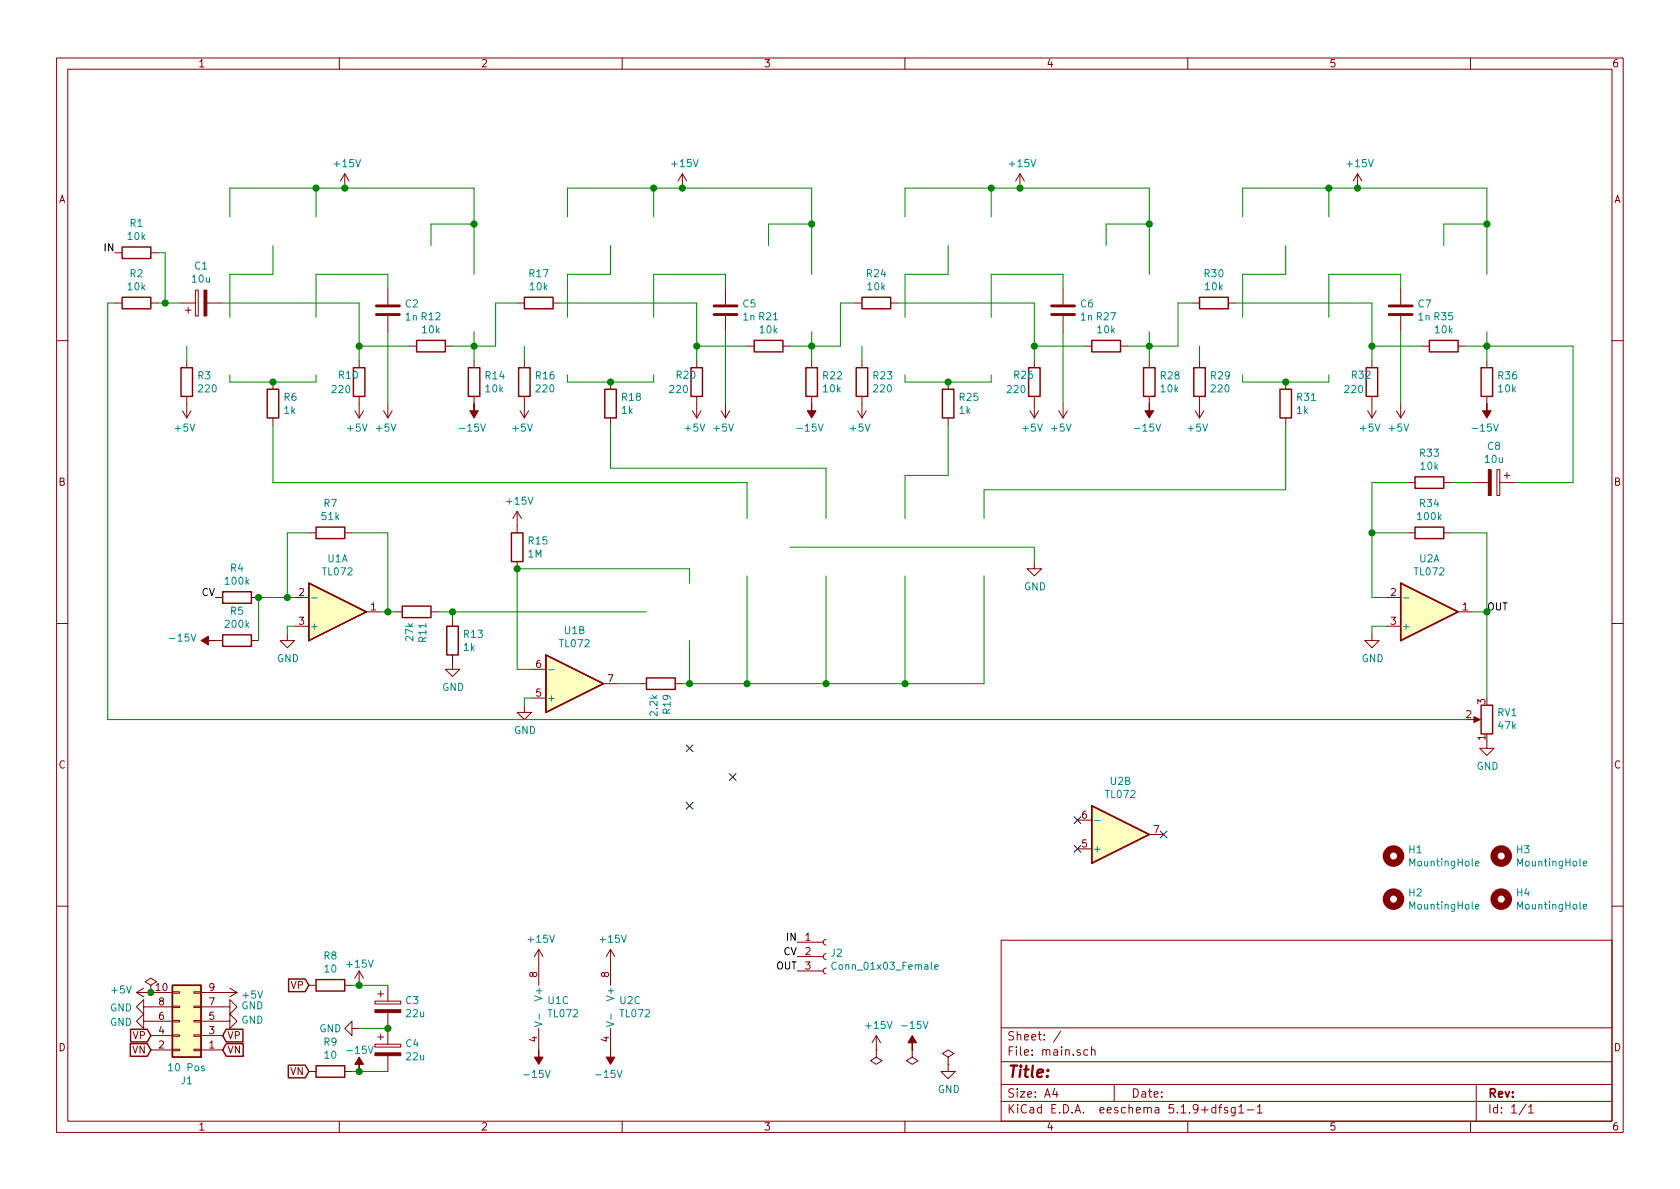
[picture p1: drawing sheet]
<svg xmlns="http://www.w3.org/2000/svg" width="297mm" height="210mm" viewBox="0 0 297 210" stroke-linecap="round" stroke-linejoin="round" font-family="sans-serif">
<g fill="none" stroke="#840000" stroke-width=".18">
<path d="M10 10.3h277v189.9h-277zM12 12.2h273v186.1h-273zM60 10.3v1.9M110 10.3v1.9M160 10.3v1.9M210 10.3v1.9M260 10.3v1.9M61 30.7l-.8 1.3M61 30.7v2.6M61 30.7l.7 1.3M120.6 30.7l-.7 1.3M120.6 30.7v2.6"/>
<path d="M120.6 30.7l.8 1.3M180.3 30.7l-.7 1.3M180.3 30.7v2.6M180.3 30.7l.8 1.3M240 30.7l-.7 1.3M240 30.7v2.6M240 30.7l.8 1.3M20.3 53.6h1.3M20.3 44.7h1.3M26.7 53.6h1.2M26.7 44.7h1.2M31.7 53.6h2.8"/>
<path d="M32.8 54.9h1M33.3 54.4v1M34.5 51.3h.6v4.6h-.6zM36.6 53.6h2.8M68.6 51v2.8M68.6 55.9v2.8M91.4 53.6h1.3M97.8 53.6h1.3M128.3 51v2.8M128.3 55.9v2.8M151.1 53.6h1.3M157.5 53.6h1.2"/>
<path d="M188 51v2.8M188 55.9v2.8M210.8 53.6h1.3M217.2 53.6h1.2M247.6 51v2.8M247.6 55.9v2.8M10 60.2h2M32.3 72.6l.7 1.3M33 63.7v1.3M33 70.1v3.8M33.8 72.6l-.8 1.3M48.3 67.6v1.2"/>
<path d="M48.3 73.9v1.3M62.7 72.6l.8 1.3M63.5 63.7v1.3M63.5 70.1v3.8M64.3 72.6l-.8 1.3M67.8 72.6l.8 1.3M68.6 71.4v2.5M69.3 72.6l-.7 1.3M72.4 61.2h1.3M78.7 61.2h1.3M83.8 63.7v1.3M83.8 70.1v1.3"/>
<path d="M91.9 72.6l.8 1.3M92.7 63.7v1.3M92.7 70.1v3.8M93.5 72.6l-.8 1.3M107.9 67.6v1.2M107.9 73.9v1.3M122.4 72.6l.8 1.3M123.2 63.7v1.3M123.2 70.1v3.8M124 72.6l-.8 1.3M127.5 72.6l.8 1.3M128.3 71.4v2.5"/>
<path d="M129 72.6l-.7 1.3M132.1 61.2h1.2M138.4 61.2h1.3M143.5 63.7v1.3M143.5 70.1v1.3M151.6 72.6l.8 1.3M152.4 63.7v1.3M152.4 70.1v3.8M153.2 72.6l-.8 1.3M167.6 67.6v1.2M167.6 73.9v1.3M182.1 72.6l.8 1.3"/>
<path d="M182.9 63.7v1.3M182.9 70.1v3.8M183.6 72.6l-.7 1.3M187.2 72.6l.8 1.3M188 71.4v2.5M188.7 72.6l-.7 1.3M191.8 61.2h1.2M198.1 61.2h1.3M203.2 63.7v1.3M203.2 70.1v1.3M211.3 72.6l.8 1.3M212.1 63.7v1.3"/>
<path d="M212.1 70.1v3.8M212.9 72.6l-.8 1.3M227.3 67.6v1.2M227.3 73.9v1.3M241.8 72.6l.8 1.3M242.6 63.7v1.3M242.6 70.1v3.8M243.3 72.6l-.7 1.3M246.9 72.6l.7 1.3M247.6 71.4v2.5M248.4 72.6l-.8 1.3M251.5 61.2h1.2"/>
<path d="M257.8 61.2h1.3M262.9 63.7v1.3M262.9 70.1v1.3M285 60.2h2M54.6 94.2h1.3M61 94.2h1.2M91.4 90.4v3.8M91.4 99.3v1.3M91.4 90.4l-.7 1.3M91.4 90.4l.8 1.3M182.9 99.3v1.3h1.2l-1.2 1.2-1.3-1.2h1.3M248.9 94.2h1.3"/>
<path d="M248.9 85.3h1.3M255.3 94.2h1.2M255.3 85.3h1.2M260.3 85.3h2.8M264.7 83.1h.5v4.5h-.5zM265.2 85.3h2.8M265.9 84.1h1.1M266.4 83.6v1M10 110.3h2M38.1 113.3h1.3M38.1 105.7h1.3M44.4 113.3h1.3"/>
<path d="M44.4 105.7h1.3M50.8 112v1.3h1.3l-1.3 1.2-1.3-1.2h1.3M52.1 105.7h2.5M52.1 110.7h2.5M64.8 108.2h2.5M69.8 108.2h1.3M76.2 108.2h1.3M80 115.8v2.6h1.3l-1.3 1.2-1.3-1.2h1.3M80 109.5v1.2M94 118.4h2.5M242.6 112v1.3h1.2l-1.2 1.2-1.3-1.2h1.3M245.1 105.7h2.5"/>
<path d="M245.1 110.7h2.5M257.8 108.2h2.5M285 110.3h2M92.7 124.7v1.3h1.3l-1.3 1.2-1.3-1.2h1.3M94 123.4h2.5M106.7 120.9h2.5M113 120.9h1.3M119.4 120.9h1.2M260.3 127.2h1.1M262.9 131.1v1.2h1.3l-1.3 1.3-1.3-1.3h1.3M190.5 150.1h2.5M190.5 145h2.5"/>
<path d="M203.2 147.6h2.5M10 160.2h2M24.1 175.5h6.4M24.1 175.5l1.3 .8M25.4 178v-1.2l-1.3 1.2 1.3 1.3v-1.3h5.1M25.4 174.7l-1.3 .8M26.7 174.2l1-.6-1-.6-1 .6 1 .6v1.3M26.7 175.5h.1M30.5 175.4h1.2v.2h-1.2zM30.5 177.9h1.2v.3h-1.2zM34.3 175.4h1.3v.2h-1.3zM34.3 177.9h1.3v.3h-1.3z"/>
<path d="M35.6 178h5v-1.2l1.3 1.2-1.3 1.3v-1.3M35.6 175.5h6.3M40.6 174.7l1.3 .8M41.9 175.5l-1.3 .8M54.6 174.2h1.3M61 174.2h1.2M63.5 171.7l-.8 1.3M63.5 171.7v2.5M63.5 171.7l.8 1.3M66.3 177h4.6v.5h-4.6zM66.8 175.8h1M67.3 175.3v1"/>
<path d="M68.6 174.2v2.8M68.6 179.1v5.6M95.2 167.9l-.7 1.3M95.2 167.9v6.3M95.2 167.9l.8 1.3M107.9 167.9l-.7 1.3M107.9 167.9v6.3M107.9 167.9l.8 1.3M141 171.7h4.5M141 169.2h4.5M141 166.6h4.5M146 171.2l-.3 .1-.2 .3 .1 .4 .4 .2"/>
<path d="M146 168.7l-.3 .1-.2 .3 .1 .4 .4 .2M146 166.1l-.3 .1-.2 .3 .1 .4 .4 .2M177 166.3h108v32h-108zM285 160.2h2M25.4 180.6v-1.3l-1.3 1.3 1.3 1.3v-1.3h5.1M26.7 185.7h3.8M26.7 183.1h3.8M30.5 183h1.2v.3h-1.2zM30.5 185.5h1.2v.3h-1.2zM30.5 180.5h1.2v.2h-1.2zM34.3 183h1.3v.3h-1.3zM34.3 185.5h1.3v.3h-1.3z"/>
<path d="M34.3 180.5h1.3v.2h-1.3zM35.6 180.6h5v-1.3l1.3 1.3-1.3 1.3v-1.3M35.6 185.7h3.8M35.6 183.1h3.8M54.6 189.5h1.3M60 198.3v1.9M61 189.5h1.2M62.2 181.9v-1.3l-1.2 1.3 1.2 1.2v-1.2h1.3M66.3 184.7h4.6v.5h-4.6zM66.8 183.4h1M67.3 182.9v1M68.6 186.7v2.8"/>
<path d="M95.2 181.9v3.8M107.9 181.9v3.8M110 198.3v1.9M154.9 185.7v1.2l1.1 .7-1.1 .6-1-.6 1-.7M154.9 185.7h.1M154.9 183.1l-.7 1.3M154.9 183.1v2.6M154.9 183.1l.8 1.3M160 198.3v1.9M161.3 185.7v1.2l1 .7-1 .6-1-.6 1-.7M161.3 185.7h.1M167.6 186.9l1.1-.6-1.1-.6-1 .6 1 .6v1.3"/>
<path d="M167.6 188.2h.1M167.6 188.2v1.3h1.3l-1.3 1.2-1.2-1.2h1.2M177 194.8h108M177 191.8h108M177 187.8h108M177 181.8h108M186.5 192.5l-.4 1h1M186.8 193v1M187.6 182.3l-1.3 2M192.3 185.7l-.4-.1-.3 .3 .1 .6 .2 .1 .4-.1M193 185.7l.2-.1 .3 .1 .1 .9M193 185.1v1.5"/>
<path d="M197 191.8v3M210 198.3v1.9M215 195.9l-.5-.1-.3 .3 .1 .6 .2 .1 .5-.1M215 195.3v1.5M215.5 195.8h.5M216 195.3l-.3 .2v1.3M217 195.9l-.3-.1-.2 .2v.3l.5 .1v.3h-.5M218.4 195.8v1.2l-.3 .3h-.3M218.4 195.9l-.4-.1-.3 .3 .1 .6h.6M219 195.8l.5-.5v1.5M219 196.8h.9M220.5 196.3h1.2"/>
<path d="M222.3 195.8l.4-.5v1.5M222.3 196.8h.9M260 198.3v1.9M261 191.8v6.5M269.8 195.2l-1.2 2M270.3 195.8l.4-.5v1.5M270.3 196.8h.8"/>
</g>
<g fill="#840000" stroke="#840000" stroke-width=".18">
<path d="M36.1 51.3h.5v4.6h-.5z"/>
<path d="M107.9 185.7v1.2h.8l-.8 1.3-.7-1.3h.7z"/>
<path d="M95.2 185.7v1.2h.8l-.8 1.3-.7-1.3h.7z"/>
<path d="M143.5 71.4v1.2h.8l-.8 1.3-.8-1.3h.8z"/>
<path d="M260.6 126.7l1.1 .5-1.1 .6z"/>
<path d="M63.5 186.9l.8 1.3h-.8v1.3v-1.3h-.8z"/>
<path d="M35.6 113.3l1.2-.8v.8h1.3h-1.3v.7z"/>
<path d="M262.9 71.4v1.2h.8l-.8 1.3-.8-1.3h.8z"/>
<path d="M203.2 71.4v1.2h.8l-.8 1.3-.8-1.3h.8z"/>
<path d="M83.8 71.4v1.2h.8l-.8 1.3-.7-1.3h.7z"/>
<path d="M263.1 83.1h.6v4.5h-.6z"/>
<path d="M66.3 186.2h4.6v.5h-4.6z"/>
<path d="M66.3 178.6h4.6v.5h-4.6z"/>
<path d="M161.3 183.1l.8 1.3h-.8v1.3v-1.3h-.8z"/>
</g>
<g fill="none" stroke="#840000" stroke-width=".25">
<path d="M21.6 43.7h5.1v2h-5.1zM21.6 52.6h5.1v2h-5.1zM92.7 52.6h5.1v2h-5.1zM152.4 52.6h5.1v2h-5.1zM212.1 52.6h5.1v2h-5.1zM32 65h2v5.1h-2zM47.2 68.8h2.1v5.1h-2.1zM62.5 65h2v5.1h-2zM73.7 60.2h5v2h-5zM82.8 65h2v5.1h-2zM91.7 65h2v5.1h-2zM106.9 68.8h2.1v5.1h-2.1z"/>
<path d="M122.2 65h2v5.1h-2zM133.3 60.2h5.1v2h-5.1zM142.5 65h2v5.1h-2zM151.4 65h2v5.1h-2zM166.6 68.8h2.1v5.1h-2.1zM181.9 65h2v5.1h-2zM193 60.2h5.1v2h-5.1zM202.2 65h2v5.1h-2zM211.1 65h2v5.1h-2zM226.3 68.8h2v5.1h-2zM241.6 65h2v5.1h-2zM252.7 60.2h5.1v2h-5.1z"/>
<path d="M261.9 65h2v5.1h-2zM55.9 93.2h5.1v2h-5.1zM90.4 94.2h2.1v5.1h-2.1zM250.2 84.3h5.1v2.1h-5.1zM250.2 93.2h5.1v2h-5.1zM39.4 112.3h5v2h-5zM39.4 104.6h5v2.1h-5zM54.6 103.1l10.2 5.1-10.2 5.1zM71.1 107.2h5.1v2h-5.1zM79 110.7h2v5.1h-2zM96.5 115.8l10.2 5.1-10.2 5.1zM114.3 119.9h5.1v2h-5.1z"/>
<path d="M247.6 103.1l10.2 5.1-10.2 5.1zM261.9 124.7h2v5.1h-2zM193 142.5l10.2 5.1-10.2 5zM30.5 174.2h5.1v12.7h-5.1zM51 173.1h3l.6 1.1-.6 1.2h-3zM55.9 173.2h5.1v2.1h-5.1zM23 184.6h3l.7 1.1-.7 1.1h-3zM23.1 182h2.9l.7 1.1-.7 1.1h-2.9zM40 184.6h3v2.2h-3l-.6-1.1zM40 182h3v2.2h-3l-.6-1.1zM51 188.4h3l.6 1.1-.6 1.1h-3zM55.9 188.5h5.1v2h-5.1z"/>
</g>
<g fill="none" stroke="#008484" stroke-width=".18">
<path d="M55.1 105.7h1M97 118.4h1M248.1 105.7h1M193.5 145.1h1M260.9 152.7l.6-.1-.1-.3h-.3l-.2 .2 .1 .6h.4M279.9 152.7l.6-.1v-.3h-.4l-.2 .2 .1 .6h.5M95.3 179.3v1M108 179.3v1M147.9 170.3a.6 .6 0 0 0-.9 .4 .6 .6 0 0 0 .6 .7l.3-.1M165.3 171l.6-.1-.1-.3h-.3l-.2 .2v.6h.5M260.9 160.3l.6-.1-.1-.2-.3-.1-.2 .2 .1 .6h.4M279.9 160.3l.6-.1v-.2l-.4-.1-.2 .2 .1 .6h.5"/>
<path d="M94.5 180.7l1.3 .4-1.3 .4M107.2 180.7l1.3 .4-1.3 .4"/>
</g>
<g fill="none" stroke="#840000" stroke-width="1.3">
<circle cx="246.4" cy="151.4" r="1.27"/>
<circle cx="246.4" cy="159" r="1.27"/>
<circle cx="265.4" cy="151.4" r="1.27"/>
<circle cx="265.4" cy="159" r="1.27"/>
</g>
<g fill="#ffffc2" stroke="#ffffc2" stroke-width=".18">
<path d="M30.5 174.2h5.1v12.7h-5.1z"/>
<path d="M96.5 115.8l10.2 5.1-10.2 5.1z"/>
<path d="M54.6 103.1l10.2 5.1-10.2 5.1z"/>
<path d="M247.6 103.1l10.2 5.1-10.2 5.1z"/>
<path d="M193 142.5l10.2 5.1-10.2 5z"/>
</g>
<path d="M66.5 55.6h4.1M66.5 54.1h4.1M126.2 55.6h4.1M126.2 54.1h4.1M185.9 55.6h4.1M185.9 54.1h4.1M245.6 55.6h4.1M245.6 54.1h4.1" fill="none" stroke="#840000" stroke-width=".51"/>
<g fill="none" stroke="#008400" stroke-width=".18">
<path d="M40.6 38.3v-5h43.2v15.2M55.9 33.3v5M83.8 39.6h-7.6v3.8M100.3 38.3v-5h43.2v15.2M115.6 33.3v5M143.5 39.6h-7.6v3.8M160 38.3v-5h43.2v15.2M175.3 33.3v5M203.2 39.6h-7.6v3.8M219.7 38.3v-5h43.2v15.2M234.9 33.3v5M262.9 39.6h-7.6v3.8"/>
<path d="M20.3 53.6h-1.3v73.6h240.1M27.9 44.7h1.3v8.9M27.9 53.6h3.8M39.4 53.6h24.1v10.1M48.3 43.4v5.1h-7.7v7.6M68.6 51v-2.5h-12.7v7.6M68.6 58.7v12.7M83.8 58.7v5M91.4 53.6h-3.8v7.6h-7.6M99.1 53.6h24.1v10.1M107.9 43.4v5.1h-7.6v7.6M128.3 51v-2.5h-12.7v7.6"/>
<path d="M128.3 58.7v12.7M143.5 58.7v5M151.1 53.6h-2.5v7.6h-8.9M158.7 53.6h24.2v10.1M167.6 43.4v5.1h-7.6v7.6M188 51v-2.5h-12.7v7.6M188 58.7v12.7M203.2 58.7v5M210.8 53.6h-2.5v7.6h-8.9M218.4 53.6h24.2v10.1M227.3 43.4v5.1h-7.6v7.6M247.6 51v-2.5h-12.7v7.6"/>
<path d="M247.6 58.7v12.7M262.9 58.7v5M33 61.2v2.5M40.6 66.3v1.3h15.3v-1.3M48.3 75.2v10.1h83.8v6.4M63.5 61.2h8.9M92.7 61.2v2.5M100.3 66.3v1.3h15.3v-1.3M107.9 75.2v7.6h38.1v8.9M123.2 61.2h8.9M152.4 61.2v2.5M160 66.3v1.3h15.3v-1.3"/>
<path d="M167.6 75.2v8.9h-7.6v7.6M182.9 61.2h8.9M212.1 61.2v2.5M219.7 66.3v1.3h15.2v-1.3M227.3 75.2v11.4h-53.3v5.1M242.6 61.2h8.9M259.1 61.2h19v24.1h-10.1M54.6 94.2h-3.8v11.5M62.2 94.2h6.4v14M139.7 96.8h43.2v2.5M242.6 94.2h6.3M248.9 85.3h-6.3v20.4h2.5"/>
<path d="M256.5 94.2h6.4v29.2M256.5 85.3h3.8M52.1 110.7h-1.3v1.3M52.1 105.7h-6.4v7.6M67.3 108.2h2.5M77.5 108.2h36.8M80 108.2v1.3M121.9 103.1v-2.5h-30.5v17.8h2.6M121.9 113.3v7.6M132.1 101.8v19.1M146 101.8v19.1M160 101.8v19.1"/>
<path d="M174 101.8v19.1h-53.4M245.1 110.7h-2.5v1.3M260.3 108.2h2.6M94 123.4h-1.3v1.3M109.2 120.9h3.8M62.2 174.2h6.4M62.2 189.5h6.4M63.5 181.9h5.1"/>
</g>
<g fill="#008400" stroke="#008400" stroke-width=".25">
<circle cx="240" cy="33.3" r=".51"/>
<circle cx="48.3" cy="67.6" r=".51"/>
<circle cx="203.2" cy="61.2" r=".51"/>
<circle cx="203.2" cy="39.6" r=".51"/>
<circle cx="83.8" cy="61.2" r=".51"/>
<circle cx="167.6" cy="67.6" r=".51"/>
<circle cx="180.3" cy="33.3" r=".51"/>
<circle cx="29.2" cy="53.6" r=".51"/>
<circle cx="262.9" cy="108.2" r=".51"/>
<circle cx="108" cy="67.6" r=".51"/>
<circle cx="83.8" cy="39.6" r=".51"/>
<circle cx="91.4" cy="100.6" r=".51"/>
<circle cx="63.5" cy="174.2" r=".51"/>
<circle cx="175.3" cy="33.3" r=".51"/>
<circle cx="121.9" cy="120.9" r=".51"/>
<circle cx="242.6" cy="94.2" r=".51"/>
<circle cx="182.9" cy="61.2" r=".51"/>
<circle cx="123.2" cy="61.2" r=".51"/>
<circle cx="55.9" cy="33.3" r=".51"/>
<circle cx="50.8" cy="105.7" r=".51"/>
<circle cx="120.7" cy="33.3" r=".51"/>
<circle cx="143.5" cy="39.6" r=".51"/>
<circle cx="235" cy="33.3" r=".51"/>
<circle cx="26.7" cy="175.5" r=".51"/>
<circle cx="63.5" cy="189.5" r=".51"/>
<circle cx="262.9" cy="39.6" r=".51"/>
<circle cx="68.6" cy="181.9" r=".51"/>
<circle cx="115.6" cy="33.3" r=".51"/>
<circle cx="45.7" cy="105.7" r=".51"/>
<circle cx="80" cy="108.2" r=".51"/>
<circle cx="143.5" cy="61.2" r=".51"/>
<circle cx="262.9" cy="61.2" r=".51"/>
<circle cx="227.3" cy="67.6" r=".51"/>
<circle cx="68.6" cy="108.2" r=".51"/>
<circle cx="242.6" cy="61.2" r=".51"/>
<circle cx="132.1" cy="120.9" r=".51"/>
<circle cx="61" cy="33.3" r=".51"/>
<circle cx="146.1" cy="120.9" r=".51"/>
<circle cx="160" cy="120.9" r=".51"/>
<circle cx="63.5" cy="61.2" r=".51"/>
</g>
<path d="M121.3 131.7l1.2 1.2M122.5 131.7l-1.2 1.2M128.9 136.8l1.2 1.2M130.1 136.8l-1.2 1.2M121.3 141.9l1.2 1.2M122.5 141.9l-1.2 1.2M189.9 149.5l1.2 1.2M189.9 144.4l1.2 1.2M191.1 149.5l-1.2 1.2M191.1 144.4l-1.2 1.2M205.1 147l1.2 1.2M206.3 147l-1.2 1.2" fill="none" stroke="#000084" stroke-width=".18"/>
<text font-size="2.8" fill="#840000" x="178" y="190.5">Title:</text>
<g font-size="2.1" fill="#840000">
<text x="178" y="184">Sheet: /</text>
<text x="178" y="186.7">File: main.sch</text>
<text x="178" y="196.9">KiCad E.D.A. eeschema 5.1.9+dfsg1-1</text>
<text x="178" y="194.1">Size: A4</text>
<text x="200" y="194.1">Date:</text>
<text x="263" y="194.1">Rev:</text>
<text x="263" y="196.9">Id: 1/1</text>
</g>
<g font-size="1.8" fill="#840000">
<text x="35" y="11.9">1</text>
<text x="85" y="11.9">2</text>
<text x="135" y="11.9">3</text>
<text x="185" y="11.9">4</text>
<text x="235" y="11.9">5</text>
<text x="285" y="11.9">6</text>
<text x="10.4" y="35.9">A</text>
<text x="285.4" y="35.9">A</text>
<text x="10.4" y="85.9">B</text>
<text x="285.4" y="85.9">B</text>
<text x="52.9" y="105.4">2</text>
<text x="65.6" y="107.9">1</text>
<text x="245.9" y="105.4">2</text>
<text x="258.6" y="107.9">1</text>
<text x="52.9" y="110.5">3</text>
<text x="245.9" y="110.5">3</text>
<text x="94.8" y="118.1">6</text>
<text x="94.8" y="123.2">5</text>
<text x="107.5" y="120.6">7</text>
<text x="262.6" y="124.6" transform="rotate(-90 262.6 124.6)">3</text>
<text x="259.2" y="127">2</text>
<text x="262.6" y="130.9" transform="rotate(-90 262.6 130.9)">1</text>
<text x="10.4" y="135.9">C</text>
<text x="285.4" y="135.9">C</text>
<text x="191.3" y="149.9">5</text>
<text x="191.3" y="144.8">6</text>
<text x="204" y="147.3">7</text>
<text x="142.4" y="166.4">1</text>
<text x="95" y="172.8" transform="rotate(-90 95 172.8)">8</text>
<text x="107.7" y="172.8" transform="rotate(-90 107.7 172.8)">8</text>
<text x="142.4" y="168.9">2</text>
<text x="142.4" y="171.4">3</text>
<text x="27.6" y="175.3">10</text>
<text x="28.1" y="177.8">8</text>
<text x="37" y="177.8">7</text>
<text x="37" y="175.3">9</text>
<text x="51.5" y="174.9">VP</text>
<text x="10.4" y="185.9">D</text>
<text x="23.5" y="183.8">VP</text>
<text x="28.1" y="185.4">2</text>
<text x="28.1" y="182.9">4</text>
<text x="28.1" y="180.3">6</text>
<text x="37" y="185.4">1</text>
<text x="37" y="182.9">3</text>
<text x="37" y="180.3">5</text>
<text x="40.2" y="183.8">VP</text>
<text x="95" y="184.2" transform="rotate(-90 95 184.2)">4</text>
<text x="107.7" y="184.2" transform="rotate(-90 107.7 184.2)">4</text>
<text x="285.4" y="185.9">D</text>
<text x="23.4" y="186.3">VN</text>
<text x="40.2" y="186.3">VN</text>
<text x="51.4" y="190.1">VN</text>
<text x="35" y="199.9">1</text>
<text x="85" y="199.9">2</text>
<text x="135" y="199.9">3</text>
<text x="185" y="199.9">4</text>
<text x="235" y="199.9">5</text>
<text x="285" y="199.9">6</text>
</g>
<g font-size="1.8" fill="#008484">
<text x="59.3" y="29.6">+15V</text>
<text x="118.9" y="29.6">+15V</text>
<text x="178.6" y="29.6">+15V</text>
<text x="238.3" y="29.6">+15V</text>
<text x="23" y="40.1">R1</text>
<text x="22.7" y="42.4">10k</text>
<text x="34.4" y="47.7">C1</text>
<text x="22.7" y="51.3">10k</text>
<text x="23" y="49">R2</text>
<text x="34" y="50">10u</text>
<text x="93.6" y="49">R17</text>
<text x="93.8" y="51.3">10k</text>
<text x="153.3" y="49">R24</text>
<text x="153.5" y="51.3">10k</text>
<text x="213" y="49">R30</text>
<text x="213.2" y="51.3">10k</text>
<text x="71.7" y="54.4">C2</text>
<text x="71.7" y="56.7">1n R12</text>
<text x="74.7" y="58.9">10k</text>
<text x="131.4" y="54.4">C5</text>
<text x="131.4" y="56.7">1n R21</text>
<text x="134.4" y="58.9">10k</text>
<text x="191.1" y="54.4">C6</text>
<text x="191.1" y="56.7">1n R27</text>
<text x="194.1" y="58.9">10k</text>
<text x="250.8" y="54.4">C7</text>
<text x="250.8" y="56.7">1n R35</text>
<text x="253.8" y="58.9">10k</text>
<text x="35" y="67.1">R3</text>
<text x="35.2" y="69.4">220</text>
<text x="50.2" y="70.9">R6</text>
<text x="58.8" y="69.5">220</text>
<text x="60" y="67">R10</text>
<text x="85.9" y="67.1">R14</text>
<text x="85.9" y="69.4">10k</text>
<text x="94.8" y="67.1">R16</text>
<text x="94.9" y="69.4">220</text>
<text x="110" y="70.9">R18</text>
<text x="118.5" y="69.5">220</text>
<text x="119.7" y="67">R20</text>
<text x="145.6" y="67.1">R22</text>
<text x="145.6" y="69.4">10k</text>
<text x="154.5" y="67.1">R23</text>
<text x="154.6" y="69.4">220</text>
<text x="169.7" y="70.9">R25</text>
<text x="178.2" y="69.5">220</text>
<text x="179.3" y="67">R26</text>
<text x="205.3" y="67.1">R28</text>
<text x="205.3" y="69.4">10k</text>
<text x="214.1" y="67.1">R29</text>
<text x="214.3" y="69.4">220</text>
<text x="229.4" y="70.9">R31</text>
<text x="237.9" y="69.5">220</text>
<text x="239" y="67">R32</text>
<text x="264.9" y="67.1">R36</text>
<text x="265" y="69.4">10k</text>
<text x="31" y="76.3">+5V</text>
<text x="50.3" y="73.2">1k</text>
<text x="61.5" y="76.3">+5V</text>
<text x="66.6" y="76.3">+5V</text>
<text x="81.6" y="76.3">-15V</text>
<text x="90.7" y="76.3">+5V</text>
<text x="110" y="73.2">1k</text>
<text x="121.2" y="76.3">+5V</text>
<text x="126.3" y="76.3">+5V</text>
<text x="141.3" y="76.3">-15V</text>
<text x="150.4" y="76.3">+5V</text>
<text x="169.6" y="73.2">1k</text>
<text x="180.9" y="76.3">+5V</text>
<text x="186" y="76.3">+5V</text>
<text x="201" y="76.3">-15V</text>
<text x="210.1" y="76.3">+5V</text>
<text x="229.3" y="73.2">1k</text>
<text x="240.6" y="76.3">+5V</text>
<text x="245.7" y="76.3">+5V</text>
<text x="260.7" y="76.3">-15V</text>
<text x="251.1" y="80.8">R33</text>
<text x="251.3" y="83.1">10k</text>
<text x="262.6" y="81.9">10u</text>
<text x="263" y="79.5">C8</text>
<text x="57.3" y="89.7">R7</text>
<text x="89.7" y="89.2">+15V</text>
<text x="251.1" y="89.7">R34</text>
<text x="56.9" y="92">51k</text>
<text x="250.8" y="92">100k</text>
<text x="40.8" y="101.1">R4</text>
<text x="57.1" y="101.7">TL072</text>
<text x="57.9" y="99.4">U1A</text>
<text x="93.4" y="98.6">1M</text>
<text x="93.5" y="96.3">R15</text>
<text x="250.2" y="101.7">TL072</text>
<text x="251" y="99.4">U2A</text>
<text x="40" y="103.4">100k</text>
<text x="181.1" y="104.4">GND</text>
<text x="30.4" y="113.5">-15V</text>
<text x="40" y="111">200k</text>
<text x="40.8" y="108.7">R5</text>
<text x="54.7" y="111.4">+</text>
<text x="73.1" y="113.3" transform="rotate(-90 73.1 113.3)">27k</text>
<text x="75.4" y="113.5" transform="rotate(-90 75.4 113.5)">R11</text>
<text x="82.1" y="112.8">R13</text>
<text x="99.8" y="112.1">U1B</text>
<text x="247.8" y="111.4">+</text>
<text x="49" y="117.1">GND</text>
<text x="82" y="115.1">1k</text>
<text x="99.1" y="114.4">TL072</text>
<text x="240.7" y="117.1">GND</text>
<text x="78.2" y="122.2">GND</text>
<text x="96.6" y="124.1">+</text>
<text x="90.9" y="129.8">GND</text>
<text x="116.3" y="126.5" transform="rotate(-90 116.3 126.5)">2.2k</text>
<text x="118.6" y="126.2" transform="rotate(-90 118.6 126.2)">R19</text>
<text x="264.8" y="126.6">RV1</text>
<text x="265" y="129">47k</text>
<text x="261.1" y="136.1">GND</text>
<text x="195.6" y="141.1">TL072</text>
<text x="196.4" y="138.8">U2B</text>
<text x="193.2" y="150.7">+</text>
<text x="249.1" y="150.9">H1</text>
<text x="249.5" y="153.2">MountingHole</text>
<text x="268.2" y="150.9">H3</text>
<text x="268.5" y="153.2">MountingHole</text>
<text x="249.1" y="158.5">H2</text>
<text x="249.5" y="160.8">MountingHole</text>
<text x="268.2" y="158.5">H4</text>
<text x="268.5" y="160.8">MountingHole</text>
<text x="93.5" y="166.7">+15V</text>
<text x="106.2" y="166.7">+15V</text>
<text x="57.3" y="169.7">R8</text>
<text x="57.5" y="172">10</text>
<text x="61.5" y="171.1">+15V</text>
<text x="147" y="169.2">J2</text>
<text x="147.8" y="171.5">Conn_01x03_Female</text>
<text x="19.5" y="178.9">GND</text>
<text x="19.8" y="175.7">+5V</text>
<text x="42.7" y="178.5">GND</text>
<text x="43" y="176.6">+5V</text>
<text x="71.8" y="177.6">C3</text>
<text x="71.9" y="179.9">22u</text>
<text x="95.9" y="176.6" transform="rotate(-90 95.9 176.6)">V+</text>
<text x="97" y="177.6">U1C</text>
<text x="97.1" y="179.9">TL072</text>
<text x="108.6" y="176.6" transform="rotate(-90 108.6 176.6)">V+</text>
<text x="109.7" y="177.6">U2C</text>
<text x="109.8" y="179.9">TL072</text>
<text x="19.5" y="181.4">GND</text>
<text x="42.7" y="181">GND</text>
<text x="56.5" y="182.5">GND</text>
<text x="57.3" y="184.9">R9</text>
<text x="71.8" y="185.2">C4</text>
<text x="153.2" y="182">+15V</text>
<text x="159.8" y="182">-15V</text>
<text x="30.1" y="189.4">10 Pos</text>
<text x="32.1" y="191.7">J1</text>
<text x="57.5" y="187.2">10</text>
<text x="61.7" y="186.4">-15V</text>
<text x="71.9" y="187.5">22u</text>
<text x="93" y="190.6">-15V</text>
<text x="105.7" y="190.6">-15V</text>
<text x="165.8" y="193.3">GND</text>
</g>
<g font-size="1.8">
<text x="18.5" y="44.4">IN</text>
<text x="35.6" y="105.4">CV</text>
<text x="262.9" y="107.9">OUT</text>
<text x="139.2" y="166.4">IN</text>
<text x="137.2" y="171.4">OUT</text>
<text x="138.5" y="168.9">CV</text>
</g>
</svg>
